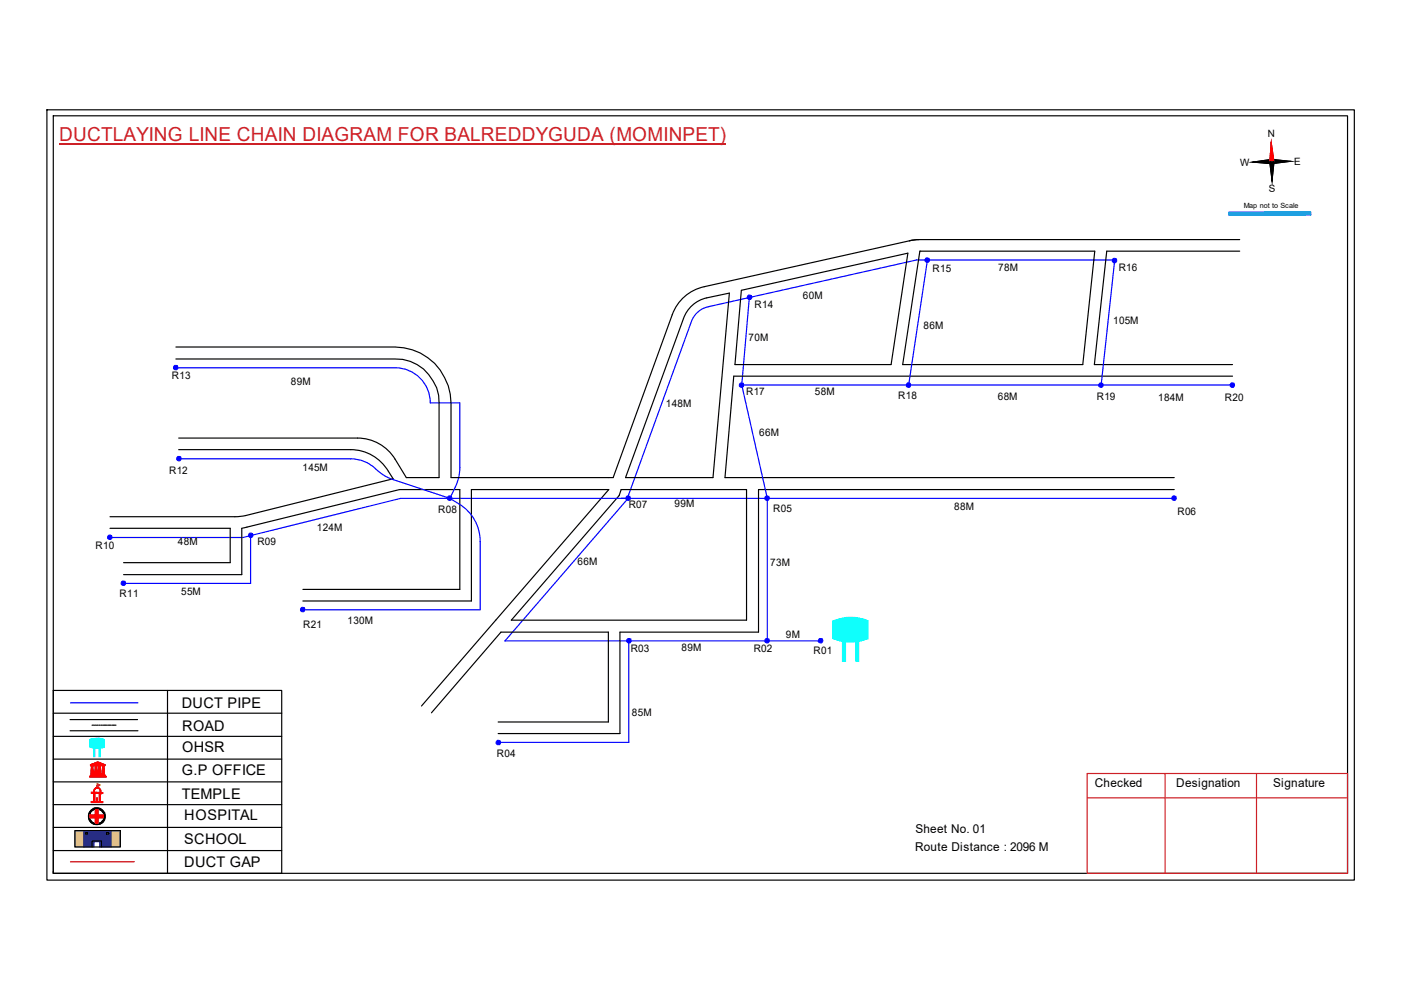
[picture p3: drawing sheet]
<svg xmlns="http://www.w3.org/2000/svg" width="297mm" height="210mm" viewBox="0 0 297 210" stroke-linecap="round" stroke-linejoin="round" font-family="sans-serif">
<path d="M11.3 151.2h48.4M11.3 156.1h48.4M14.9 152.6h14.3M14.9 154.9h14.3M35.5 146.4v38.8M11.3 175.4h48.4M11.3 161h48.4M11.3 165.8h48.4M11.3 170.6h48.4M11.3 180.3h48.4" fill="none" stroke="#000" stroke-width=".25"/>
<path d="M21 158.6h.3v1.8h-.3z" fill-rule="evenodd" fill="#0ffffc"/>
<path d="M21 158.6h.3v1.8h-.3z" fill="none" stroke="#0ffffc" stroke-width=".21"/>
<path d="M19.9 158.6h.2v1.8h-.2z" fill-rule="evenodd" fill="#0ffffc"/>
<path d="M19 156.9l1.6-.4 1.5 .3v1.6l-1.5 .3-1.6-.4zM19.9 158.6h.2v1.8h-.2z" fill="none" stroke="#0ffffc" stroke-width=".21"/>
<path d="M19 156.8a4.2 4.2 0 0 1 3.1 0v1.7a4.5 4.5 0 0 1-3-.1z" fill-rule="evenodd" fill="#0ffffc"/>
<path d="M19 156.8a4.2 4.2 0 0 1 3.1 0v1.7a4.5 4.5 0 0 1-3-.1z" fill="none" stroke="#0ffffc" stroke-width=".21"/>
<path d="M19 164.6h3.5v.2h-3.5zM19.2 164.3h3.1v.2h-3.1zM19.2 162.1l1.5-.6 1.6 .7zM19.3 162.4l.6-.1-.2 .1 .1 1.7h-.5l.1-1.7zM19.3 164.2h2.8v.1h-2.8zM19.5 162.1l1.2-.5 1.3 .5zM20.1 162.3h.5v1.8h-.5zM20.7 161.7l.2 .1-.2 .3zM20.9 162.3h.5v1.8h-.5zM21.6 162.3l.6 .1h-.1v1.7h-.4l.1-1.7z" fill="none" stroke="#f00" stroke-width=".21"/>
<path d="M21.6 162.3h.5v1.8h-.5z" fill-rule="evenodd" fill="#f00"/>
<path d="M21.6 162.3h.5v1.8h-.5z" fill="none" stroke="#f00" stroke-width=".21"/>
<path d="M20.9 162.3h.5v1.8h-.5z" fill-rule="evenodd" fill="#f00"/>
<path d="M20.9 162.3h.5v1.8h-.5z" fill="none" stroke="#f00" stroke-width=".21"/>
<path d="M20.1 162.3h.5v1.8h-.5z" fill-rule="evenodd" fill="#f00"/>
<path d="M20.1 162.3h.5v1.8h-.5z" fill="none" stroke="#f00" stroke-width=".21"/>
<path d="M19.3 162.3h.5v1.8h-.5z" fill-rule="evenodd" fill="#f00"/>
<path d="M19.3 162.3h.5v1.8h-.5z" fill="none" stroke="#f00" stroke-width=".21"/>
<path d="M20.6 161.7h.4v.4h-.4z" fill-rule="evenodd" fill="#f00"/>
<path d="M19 164.6h3.6v.2h-3.6zM19 164.7h3.6M19.2 164.3h3.1v.2h-3.1zM19.2 164.4h3.1M19.3 164.2h2.8v.1h-2.8zM19.3 164.3h2.8M20.6 161.7h.4v.4h-.4z" fill="none" stroke="#f00" stroke-width=".21"/>
<path d="M19.2 162.1l1-.4a.94 .94 0 0 1 1.1 0l1 .4v.2h-3.1zM19.9 162.1h.7l-.1-.3zM21 161.8l-.1 .3h.7z" fill-rule="evenodd" fill="#f00"/>
<path d="M19.2 162.1l1-.4a.94 .94 0 0 1 1.1 0l1 .4v.2h-3.1zM19.9 162.1l.6-.3 .1 .3zM20.1 168.1h1l-.1 1.9-.9-.1zM20.1 167.2a.73 .73 0 0 1 .9-.2 .73 .73 0 0 1 .4 .9v.2h.4v.1h-.5v1.7l.5 .1v.2l-2.5-.1v-.2h.6v-1.8h-.5v-.1h.5v-.4zM20.1 167.3a.55 .55 0 0 1 1 0l.2 .8-1.4-.1zM20.5 169.2l.1 .6zM20.6 166.5l.1 .5zM21 161.8l.6 .3h-.7z" fill="none" stroke="#f00" stroke-width=".21"/>
<path d="M20.6 166.2l.6 .3-.5 .3z" fill="none" stroke="#e66000" stroke-width=".21"/>
<path d="M20 167.2a.8 .8 0 0 1 1.4 .3v.5l.4 .1v.1l-.5 .1v1.5l.1 .2h.4v.2h-2.5v-.3l.6-.1v-1.6h-.6v-.2h.5zM20.1 167.4l-.2 .6h1.3l-.1-.6-.2-.3h-.5zM20.1 168.3v1.6h.9v-1.7zM20.4 169.2h.3l-.1 .7h-.2z" fill-rule="evenodd" fill="#f00"/>
<path d="M20 167.2a.8 .8 0 0 1 1.4 .3v.5l.4 .1v.1l-.5 .1v1.5l.1 .2h.4v.2h-2.5v-.3l.6-.1v-1.6h-.6v-.2h.5zM20.1 167.4l.3-.3h.5l.2 .3 .1 .6h-1.3zM20.1 168.3l.9-.1v1.7h-.9zM20.4 169.2h.3l-.1 .7h-.2z" fill="none" stroke="#f00" stroke-width=".21"/>
<path d="M20.6 166.5v.5z" fill="#f00"/>
<path d="M20.6 166.5v.5z" fill="none" stroke="#f00" stroke-width=".21"/>
<path d="M20.6 166.5v.5z" fill="#f00"/>
<path d="M20.6 166.5v.5z" fill="none" stroke="#f00" stroke-width=".21"/>
<path d="M20.6 166.5v.5z" fill="#f00"/>
<path d="M20.6 166.5v.5zM20.6 166.5v.5" fill="none" stroke="#f00" stroke-width=".21"/>
<path d="M20.7 166.8l-.1 .2z" fill="#f00"/>
<path d="M20.7 166.8l-.1 .2z" fill="none" stroke="#f00" stroke-width=".21"/>
<path d="M20.7 166.8v.2z" fill="#f00"/>
<path d="M20.7 166.8v.2z" fill="none" stroke="#f00" stroke-width=".21"/>
<path d="M20.6 167h.1z" fill="#f00"/>
<path d="M20.6 167h.1z" fill="none" stroke="#f00" stroke-width=".21"/>
<path d="M20.6 167h.1z" fill="#f00"/>
<path d="M20.6 167h.1z" fill="none" stroke="#f00" stroke-width=".21"/>
<path d="M20.6 166.2l.6 .3-.6 .3z" fill-rule="evenodd" fill="#e66000"/>
<path d="M20.6 166.2l.6 .3-.6 .3z" fill="none" stroke="#e66000" stroke-width=".21"/>
<path d="M11.3 146.4h48.4v38.8h-48.4zM19.5 153.8h.4M20 153.8h.3M20.4 153.8h.4M21 153.8h.2M21.4 153.8h.3M21.9 153.8h.3M22.3 153.8h.3M22.8 153.8h.4M23.2 153.8h.4M23.7 153.8h.4M24.2 153.8h.4" fill="none" stroke="#000" stroke-width=".25"/>
<path d="M14.9 149h14.3" fill="none" stroke="#00f" stroke-width=".25"/>
<g fill="none" stroke="#000" stroke-width=".21">
<path d="M19.3 172a1.38 1.38 0 0 1 2.4 .2 1.49 1.49 0 0 1-.8 2.4 1.59 1.59 0 0 1-1.7-.8 1.59 1.59 0 0 1 .1-1.8z"/>
<circle cx="20.5" cy="173" r="1.81"/>
<circle cx="20.5" cy="173.1" r="1.78"/>
<circle cx="20.5" cy="173.1" r="1.59"/>
</g>
<path d="M18.7 173a1.81 1.81 0 0 1 3.6 0 1.81 1.81 0 0 1-3.6 0zM19.3 172a1.55 1.55 0 0 0 .2 2.2 1.55 1.55 0 0 0 2.2-.1 1.55 1.55 0 0 0-.2-2.2l-.4-.2a1.37 1.37 0 0 0-1.8 .3z" fill-rule="evenodd" fill="#000"/>
<path d="M19.1 172.8h1.2v-1.1h.5v1.1h1.1v.6h-1.1v1.1h-.5v-1.1h-1.2z" fill="none" stroke="#f00" stroke-width=".25"/>
<path d="M19.1 172.8h1.1v-1.1h.6v1.1h1.1v.6h-1.1v1.1h-.6v-1.1h-1.1z" fill-rule="evenodd" fill="#f00"/>
<path d="M19.1 172.8h1.1v-1.1h.6v1.1h1.1v.6h-1.1v1.1h-.6v-1.1h-1.1z" fill="none" stroke="#f00" stroke-width=".21"/>
<path d="M14.9 182.7h13.6" fill="none" stroke="#f00" stroke-width=".25"/>
<path d="M15.9 176.1h1.9v3.5h-1.9zM23.6 176.1h1.9v3.5h-1.9z" fill-rule="evenodd" fill="#c8c92d"/>
<path d="M15.9 176.1h1.9v3.5h-1.9zM23.6 176.1h1.9v3.5h-1.9z" fill="none" stroke="#c8c92d" stroke-width=".21"/>
<path d="M17.7 176.1h5.9v3.5h-2.5v-1.1h-1.2v1.1h-2.2zM18.2 176.5v.4h.3v-.4zM22.6 176.5v.4h.4v-.4z" fill-rule="evenodd" fill="#293189"/>
<path d="M17.7 176.1h5.9v3.5h-2.5v-1.1h-1.2v1.1h-2.2zM18.2 176.5h.3v.4h-.3zM22.6 176.5h.4v.4h-.4z" fill="none" stroke="#293189" stroke-width=".21"/>
<path d="M9.9 23.3h277.2v163.3h-277.2zM11.3 24.6h274.4v160.6h-274.4zM269.5 30.2l.2 8.2M15.9 176.1h9.6v3.5h-9.6zM18.2 176.5h.4v.4h-.4zM19.5 179.6v-1.3h2v1.3M22.6 176.5h.5v.4h-.5zM11.3 184.8v.4" fill="none" stroke="#000" stroke-width=".25"/>
<path d="M12.6 30.4h141.4M230.5 164h55.2v21.2h-55.2zM230.5 169.2h55.2M247 164v21.2M266.4 164v21.2" fill="none" stroke="#cd2027" stroke-width=".25"/>
<path d="M265.6 34.4l4-.6v.9zM269.6 33.8l4.1 .4-4.1 .5z" fill="#000"/>
<path d="M265.6 34.4l4-.6v.9zM269.6 33.8l4.1 .4-4.1 .5z" fill="none" stroke="#000" stroke-width=".21"/>
<path d="M269.5 30.2l.6 4.1h-.9z" fill="#f00"/>
<path d="M269.5 30.2l.6 4.1h-.9z" fill="none" stroke="#f00" stroke-width=".21"/>
<path d="M269.2 34.3h.9l-.4 4.1zM265.6 34.4l4-.6v.9zM269.6 33.8l4.1 .4-4.1 .5z" fill="#000"/>
<path d="M265.6 34.4l4-.6v.9zM269.2 34.3h.9l-.4 4.1zM269.6 33.8l4.1 .4-4.1 .5z" fill="none" stroke="#000" stroke-width=".21"/>
<path d="M269.5 30.2l.2 8.2" fill="none" stroke="#000" stroke-width=".25"/>
<path d="M269.5 30.2l.6 4.1h-.9z" fill="#f00"/>
<path d="M269.5 30.2l.6 4.1h-.9z" fill="none" stroke="#f00" stroke-width=".21"/>
<path d="M269.2 34.3h.9l-.4 4.1z" fill="#000"/>
<path d="M269.2 34.3h.9l-.4 4.1z" fill="none" stroke="#000" stroke-width=".21"/>
<path d="M269.5 30.2l.1 4.1" fill="none" stroke="#f00" stroke-width=".25"/>
<path d="M269.6 34.3l.1 4.1" fill="none" stroke="#000" stroke-width=".25"/>
<path d="M260.6 45h17.2v.6h-17.2z" fill-rule="evenodd" fill="#0093dd"/>
<path d="M260.6 45h17.2v.6h-17.2z" fill="none" stroke="#0093dd" stroke-width=".21"/>
<path d="M260.6 45h17.3v.6h-17.3z" fill="none" stroke="#0093dd" stroke-width=".25"/>
<g fill="none" stroke="#000" stroke-width=".25">
<path d="M195 53.3h37.1l-2.5 24h-38.2zM262.8 50.8h-68.8l-44.7 10a9.2 9.2 0 0 0-6.8 5.9l-12.5 34.6h-34.4v-15.9M262.8 53.3h-28.1l-2.7 24h29.3M146.5 65a6.7 6.7 0 0 1 3.3-1.8l4.8-1.1-3.4 39.2h-18.6l12.3-33.7a6.8 6.8 0 0 1 1.6-2.6zM157.2 61.6l35.3-7.9-3.6 23.6h-33.1zM261.3 79.8h-105.7l-1.9 21.5h95.3M37.9 95.3h36.5a9.3 9.3 0 0 1 7.9 4.6l1.1 1.6-31.7 7.9-1.9 .2h-26.5M93.1 85.4v15.9h-7a18.9 18.9 0 0 0-4.2-6.1 9.3 9.3 0 0 0-6.1-2.3h-37.9M23.3 112h25.5v7.3h-22.6M131.7 103.8h26.6v27.7h-49.9l22.9-26.4zM249 103.8h-88.2v30.2h-29.4v21.5h-25.8M26.2 121.8h25.1v-9.8l33.4-8.2h12.8v21.2h-33.3"/>
<path d="M64.2 127.4h35.7v-23.6h29.2l-39.7 45.9M91.5 151.1l14.7-17.1h22.8v19.1h-23.4"/>
</g>
<path d="M196.6 55.1l-3.9 26.5M37.3 78h46.5a7.4 7.4 0 0 1 7.4 7.4h6.3v14.4l-.3 1.7-.6 1.7M158.9 63.1l-1.6 18.5M37.9 97.3h36.5a8.5 8.5 0 0 1 6.2 2.9l1.6 1 1.2 .5M157.3 81.6l5.4 24.1v30.2M157.3 81.6h104M233.5 81.6l2.8-26.5h-42l-44.1 9.9a4.9 4.9 0 0 0-3.6 3.2l-13.7 37.8-25.8 29.9h66.8M53.1 113.5v10.2h-26.9M97.3 106.8a9.2 9.2 0 0 1 4.5 8v14.5h-37.6M249 105.7h-164l-33.5 8.3h-28.2M133.3 135.9v21.5h-27.7" fill="none" stroke="#00f" stroke-width=".25"/>
<circle cx="37.3" cy="77.9" r=".49" fill="#00f"/>
<circle cx="37.3" cy="77.9" r=".49" fill="none" stroke="#00f" stroke-width=".21"/>
<circle cx="37.9" cy="97.2" r=".49" fill="#00f"/>
<circle cx="37.9" cy="97.2" r=".49" fill="none" stroke="#00f" stroke-width=".21"/>
<circle cx="95.4" cy="105.6" r=".49" fill="#00f"/>
<circle cx="95.4" cy="105.6" r=".49" fill="none" stroke="#00f" stroke-width=".21"/>
<circle cx="53.2" cy="113.5" r=".49" fill="#00f"/>
<circle cx="53.2" cy="113.5" r=".49" fill="none" stroke="#00f" stroke-width=".21"/>
<circle cx="23.3" cy="113.9" r=".49" fill="#00f"/>
<circle cx="23.3" cy="113.9" r=".49" fill="none" stroke="#00f" stroke-width=".21"/>
<circle cx="26.2" cy="123.6" r=".49" fill="#00f"/>
<circle cx="26.2" cy="123.6" r=".49" fill="none" stroke="#00f" stroke-width=".21"/>
<circle cx="64.2" cy="129.2" r=".49" fill="#00f"/>
<circle cx="64.2" cy="129.2" r=".49" fill="none" stroke="#00f" stroke-width=".21"/>
<circle cx="105.7" cy="157.4" r=".49" fill="#00f"/>
<circle cx="105.7" cy="157.4" r=".49" fill="none" stroke="#00f" stroke-width=".21"/>
<circle cx="133.4" cy="135.8" r=".49" fill="#00f"/>
<circle cx="133.4" cy="135.8" r=".49" fill="none" stroke="#00f" stroke-width=".21"/>
<circle cx="162.7" cy="135.8" r=".49" fill="#00f"/>
<circle cx="162.7" cy="135.8" r=".49" fill="none" stroke="#00f" stroke-width=".21"/>
<circle cx="174" cy="135.8" r=".49" fill="#00f"/>
<circle cx="174" cy="135.8" r=".49" fill="none" stroke="#00f" stroke-width=".21"/>
<circle cx="162.7" cy="105.6" r=".49" fill="#00f"/>
<circle cx="162.7" cy="105.6" r=".49" fill="none" stroke="#00f" stroke-width=".21"/>
<circle cx="157.2" cy="81.6" r=".49" fill="#00f"/>
<circle cx="157.2" cy="81.6" r=".49" fill="none" stroke="#00f" stroke-width=".21"/>
<circle cx="133.2" cy="105.6" r=".49" fill="#00f"/>
<circle cx="133.2" cy="105.6" r=".49" fill="none" stroke="#00f" stroke-width=".21"/>
<circle cx="158.9" cy="63" r=".49" fill="#00f"/>
<circle cx="158.9" cy="63" r=".49" fill="none" stroke="#00f" stroke-width=".21"/>
<circle cx="196.6" cy="55.1" r=".49" fill="#00f"/>
<circle cx="196.6" cy="55.1" r=".49" fill="none" stroke="#00f" stroke-width=".21"/>
<circle cx="192.6" cy="81.6" r=".49" fill="#00f"/>
<circle cx="192.6" cy="81.6" r=".49" fill="none" stroke="#00f" stroke-width=".21"/>
<circle cx="233.4" cy="81.6" r=".49" fill="#00f"/>
<circle cx="233.4" cy="81.6" r=".49" fill="none" stroke="#00f" stroke-width=".21"/>
<circle cx="261.3" cy="81.6" r=".49" fill="#00f"/>
<circle cx="261.3" cy="81.6" r=".49" fill="none" stroke="#00f" stroke-width=".21"/>
<circle cx="248.9" cy="105.6" r=".49" fill="#00f"/>
<circle cx="248.9" cy="105.6" r=".49" fill="none" stroke="#00f" stroke-width=".21"/>
<path d="M83.4 101.7l12 4M95.4 105.7l1.9 1.1M96.6 103.2l-1.2 2.5" fill="none" stroke="#00f" stroke-width=".25"/>
<path d="M181.4 135.8h.7v4.4h-.7z" fill-rule="evenodd" fill="#0ffffc"/>
<path d="M181.4 135.8h.7v4.4h-.7z" fill="none" stroke="#0ffffc" stroke-width=".21"/>
<path d="M178.6 135.8h.7v4.4h-.7z" fill-rule="evenodd" fill="#0ffffc"/>
<path d="M176.6 131.7a9.1 9.1 0 0 1 7.4 0v3.7a10.3 10.3 0 0 1-7.4 0zM178.6 135.8h.7v4.4h-.7z" fill="none" stroke="#0ffffc" stroke-width=".21"/>
<path d="M176.7 131.6a9.7 9.7 0 0 1 7.3 0v3.9a10.3 10.3 0 0 1-7.4-.1z" fill-rule="evenodd" fill="#0ffffc"/>
<path d="M176.7 131.6a9.7 9.7 0 0 1 7.3 0v3.9a10.3 10.3 0 0 1-7.4-.1z" fill="none" stroke="#0ffffc" stroke-width=".21"/>
<path d="M37.3 76.1h46.5a9.2 9.2 0 0 1 9.3 9.3M37.3 73.6h46.5a11.9 11.9 0 0 1 11.8 11.8" fill="none" stroke="#000" stroke-width=".25"/>
<circle cx="236.3" cy="55.2" r=".49" fill="#00f"/>
<circle cx="236.3" cy="55.2" r=".49" fill="none" stroke="#00f" stroke-width=".21"/>
<text font-size="4.1" fill="#cd2027" x="12.6" y="29.9">DUCTLAYING LINE CHAIN DIAGRAM FOR BALREDDYGUDA (MOMINPET)</text>
<g font-size="3.1">
<text x="38.6" y="150">DUCT PIPE</text>
<text x="38.6" y="154.9">ROAD</text>
<text x="38.6" y="159.5">OHSR</text>
<text x="38.6" y="164.3">G.P OFFICE</text>
<text x="38.6" y="169.3">TEMPLE</text>
<text x="39.1" y="173.9">HOSPITAL</text>
<text x="39.1" y="179">SCHOOL</text>
<text x="39.1" y="183.8">DUCT GAP</text>
</g>
<g font-size="2.6">
<text x="232.1" y="167">Checked</text>
<text x="249.4" y="167">Designation</text>
<text x="270" y="167">Signature</text>
<text x="194.1" y="176.6">Sheet No. 01</text>
<text x="194" y="180.3">Route Distance : 2096 M</text>
</g>
<g font-size="2.2">
<text x="197.7" y="57.7">R15</text>
<text x="211.6" y="57.4">78M</text>
<text x="237.2" y="57.4">R16</text>
<text x="160" y="65.4">R14</text>
<text x="170.2" y="63.3">60M</text>
<text x="195.8" y="69.8">86M</text>
<text x="236" y="68.7">105M</text>
<text x="158.7" y="72.3">70M</text>
<text x="36.4" y="80.3">R13</text>
<text x="61.7" y="81.5">89M</text>
<text x="158.2" y="83.8">R17</text>
<text x="172.8" y="83.8">58M</text>
<text x="141.2" y="86.3">148M</text>
<text x="190.5" y="84.6">R18</text>
<text x="211.5" y="84.8">68M</text>
<text x="232.5" y="84.8">R19</text>
<text x="245.6" y="84.9">184M</text>
<text x="259.7" y="85.1">R20</text>
<text x="161" y="92.5">66M</text>
<text x="35.9" y="100.4">R12</text>
<text x="64.1" y="99.8">145M</text>
<text x="133.3" y="107.6">R07</text>
<text x="143" y="107.5">99M</text>
<text x="67.2" y="112.5">124M</text>
<text x="92.9" y="108.8">R08</text>
<text x="164" y="108.5">R05</text>
<text x="202.3" y="108">88M</text>
<text x="249.6" y="109.2">R06</text>
<text x="20.3" y="116.4">R10</text>
<text x="37.7" y="115.7">48M</text>
<text x="54.6" y="115.7">R09</text>
<text x="122.5" y="119.9">66M</text>
<text x="163.3" y="120">73M</text>
<text x="25.4" y="126.5">R11</text>
<text x="38.4" y="126.2">55M</text>
<text x="64.3" y="133.2">R21</text>
<text x="73.7" y="132.2">130M</text>
<text x="144.5" y="137.9">89M</text>
<text x="166.6" y="135.2">9M</text>
<text x="133.7" y="138.2">R03</text>
<text x="159.8" y="138.3">R02</text>
<text x="172.5" y="138.7">R01</text>
<text x="134" y="151.7">85M</text>
<text x="105.4" y="160.4">R04</text>
</g>
<g font-size="2.1">
<text x="268.8" y="29.1" transform="rotate(-1 268.8 29.1)">N</text>
<text x="262.9" y="35.1" transform="rotate(-1 262.9 35.1)">W</text>
<text x="274.4" y="35" transform="rotate(-1 274.4 35)">E</text>
<text x="269" y="40.7" transform="rotate(-1 269 40.7)">S</text>
</g>
<text font-size="1.5" x="263.7" y="44.2">Map not to Scale</text>
</svg>
